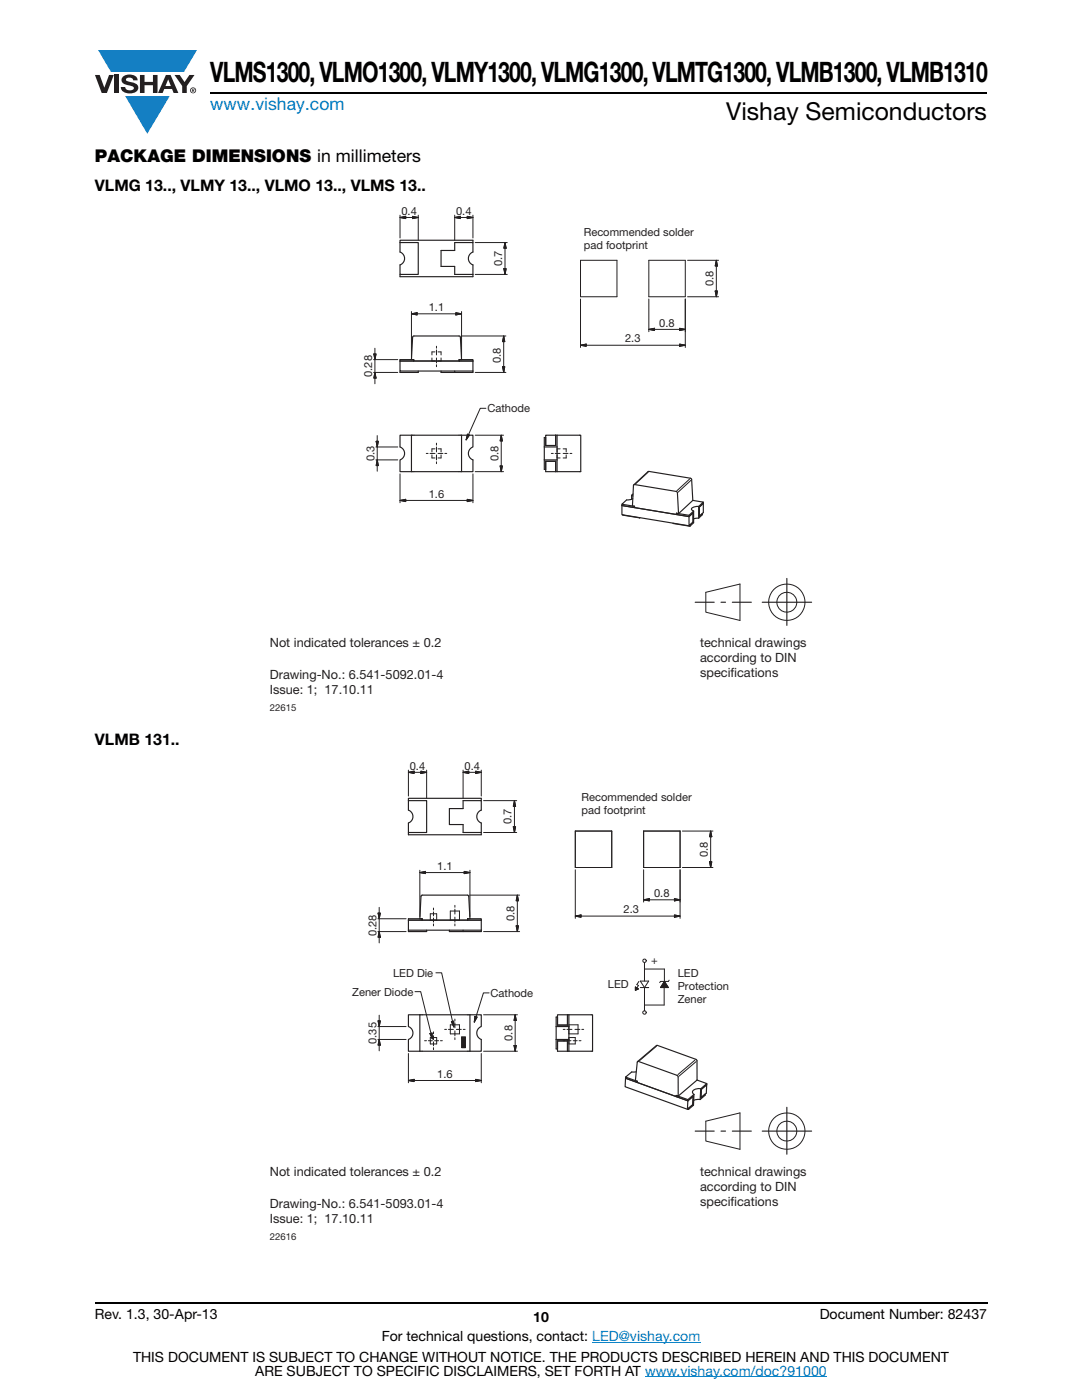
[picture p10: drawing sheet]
<svg xmlns="http://www.w3.org/2000/svg" width="216mm" height="279mm" viewBox="0 0 216 279" stroke-linecap="round" stroke-linejoin="round" font-family="sans-serif">
<g fill="#147fc3">
<path d="M19.6 10h19.7l-2.6 4.3h-1.1h-13.5z"/>
<path d="M25 19.2h8.9l-4.5 7.5z"/>
</g>
<g fill="#231f20">
<path d="M18.9 15h1l.9 2.5 1-2.5h.9l-1.4 3.6h-1z"/>
<path d="M22.9 15h.9v3.6h-.9z"/>
<path d="M24.6 15.3a2.1 2.1 0 0 1 2.8 .3l.1 .4h-.9a.79 .79 0 0 0-.7-.5 .79 .79 0 0 0-.8 .4l.3 .3 1 .2a1.08 1.08 0 0 1 1.2 1.1 1.08 1.08 0 0 1-1.1 1.1 1.73 1.73 0 0 1-2.4-1.2h.9a.96 .96 0 0 0 .8 .6 .96 .96 0 0 0 .9-.4 1.31 1.31 0 0 0-1.2-.6 1.03 1.03 0 0 1-1.1-.6 1.03 1.03 0 0 1 .2-1.1z"/>
<path d="M27.9 15h.9v1.3h1.7v-1.3h.9v3.6h-.9v-1.6h-1.7v1.6h-.9z"/>
<path d="M34.8 15h1.1l.9 1.4 1-1.4h1l-1.5 2.2v1.4h-.9v-1.4z"/>
<path d="M33.6 15.8l.5 1.4h-1.1zM33.1 15l-1.6 3.6h1l.3-.8h1.5l.3 .8h1l-1.6-3.6z"/>
<path d="M38.1 18a.46 .46 0 0 1 .9 0 .46 .46 0 0 1-.9 0zM37.9 18a.6 .6 0 0 0 1.2 0 .6 .6 0 0 0-1.2 0z"/>
<path d="M38.4 17.8h.2v.2h-.2zM38.3 17.7v.7h.1v-.3l.4 .3-.2-.3 .2-.2-.1-.2z"/>
</g>
<path d="M42 18.6h155M18.9 260h178.1" fill="none" stroke="#000" stroke-width=".36"/>
<path d="M118.2 267.9h21.5M128.7 274.8h36.3" fill="none" stroke="#007ec4" stroke-width=".2"/>
<path d="M53.8 41h108.3v101.4h-108.3z" fill="#fff"/>
<g fill="none" stroke="#231f20" stroke-width=".23">
<path d="M79.8 48.4h3.7v6.4h-3.7v-1.9a1.35 1.35 0 0 0 .9-1.3 1.35 1.35 0 0 0-.9-1.3zM94.4 48.4v-.5h-14.6v.5M94.4 54.8h-3.7v-1.6h-2.7v-3.2h2.7v-1.6h3.7v1.9a1.35 1.35 0 0 0-.9 1.3 1.35 1.35 0 0 0 .9 1.3v2.3h-14.6v-.4M79.8 72v2h14.6M79.8 74v.3h3.7v-.3M82.1 71.8l.2-4.5 .3-.2h9.1l.2 .2 .2 4.5h-.5M82.5 71.8h-2.7v.2M82.5 71.8v.2h9.1M82.5 71.8v.2M88 74v.3h2.7M91.6 71.8h2.8v.2M91.6 71.8v.2v-.2"/>
<path d="M94.4 72h-14.6M94.4 72v2.3h-3.7v-.3M82.1 86.9h10M82.1 86.9h-2.3v2.3a1.37 1.37 0 0 1 .9 1.3 1.37 1.37 0 0 1-.9 1.3v2.3h2.3M82.1 94.1h10M82.1 86.9v7.2M92.1 86.9v7.2M92.1 86.9h2.3v2.3a1.37 1.37 0 0 0-.9 1.3 1.37 1.37 0 0 0 .9 1.3v2.3h-2.3M108.6 89.2h2.6M108.6 91.8h2.6M108.6 89.2v2.6M108.6 91.8v1.9h.3"/>
<path d="M108.9 88.9v-1.6h-.3v1.9M110.9 86.9h-2v2M110.9 86.9h5v7.2h-7v-2h2v2M110.9 86.9v2h-2M111.2 89.2v2.6M111.2 86.9v2.3M111.2 91.8v2.3M126 98.8l.3 .2M126 98.8v.8M126.3 99.5l-1.3 .3-.9 .8 2.5 .4M126.3 98.6l-.3 .2M126.5 96.8l2.9-2.7 8.4 1.3 .2 .3 .2 4.2"/>
<path d="M138.2 99.9l2.1 .3-.9 .9M138.2 99.9l-2.8 2.6M124.1 100.9v1.8l13.4 2.2M124.1 100.9l13.4 2.2M124.1 100.9l2.5 .4v-.3M124.1 100.6v.3M124.3 102.8l3.3 .5M126.6 101h-.4l.2-4.1 .2-.2 8.4 1.4 .2 .3 .2 4.1-.4-.1M126.6 101v.3l8.4 1.4v-.3M134.3 104.4l3.4 .6M137.5 103.1l.8-.8v1.9M137.5 102.8v.3"/>
<path d="M137.5 103.1v1.8l.8-.7M138.3 104.2l-.6 .6v.2M138.4 102l-.9 .8-2.5-.4M138.4 102v2.3l-.7 .7M139.4 103.4l-1 .1M139.4 101.1h-.5a.84 .84 0 0 0-.9 .6l.4 .3M139.4 101.1v2.3M139.5 101.2v1.8l.7-.5v.2l-.8 .7M140.3 100.2v2.1l-.8 .7v-1.8M140.3 100.5l-.8 .7"/>
</g>
<g fill="none" stroke="#231f20" stroke-width=".2">
<path d="M115.8 51.9h7.3v7.3h-7.3zM129.5 51.9h7.2v7.3h-7.2zM86.2 71.4v.6h.6M86.8 70.2h-.6v.6M87.4 70.2h.6v.6M88 71.4v.6h-.6M86.2 90.8v.6h.6M86.8 89.6h-.6v.6M87.4 89.6h.6v.6M88 90.8v.6h-.6M100 86.9v1.1M111.2 90.8v.6h.6"/>
<path d="M111.8 89.6h-.6v.6M112.4 89.6h.6v.6M113 90.8v.6h-.6M129.4 94.2l-2.6 2.4M137.6 95.6l-2.5 2.3M137.9 95.9l-2.6 2.3"/>
</g>
<path d="M100 86.9l.2 1.1h-.4z" fill="#231f20"/>
<path d="M100 86.9l.2 1.1h-.4zM100 93v1.1" fill="none" stroke="#231f20" stroke-width=".2"/>
<path d="M99.8 93h.4l-.2 1.1z" fill="#231f20"/>
<path d="M93.2 99.9h1.2M94.8 94.1h5.7M94.8 86.9h5.7M99.8 93h.4l-.2 1.1zM100 88v5" fill="none" stroke="#231f20" stroke-width=".2"/>
<path d="M93.2 99.7l1.2 .2-1.2 .2z" fill="#231f20"/>
<path d="M79.8 99.9h1.2M93.2 99.7l1.2 .2-1.2 .2z" fill="none" stroke="#231f20" stroke-width=".2"/>
<path d="M79.8 99.9l1.2-.2v.4z" fill="#231f20"/>
<path d="M100.5 67.1v1.1M79.8 94.6v5.7M79.8 99.9l1.2-.2v.4zM81 99.9h12.2M94.4 94.6v5.7" fill="none" stroke="#231f20" stroke-width=".2"/>
<path d="M100.5 67.1l.2 1.1h-.4z" fill="#231f20"/>
<path d="M100.5 73.2v1.1M100.5 67.1l.2 1.1h-.4z" fill="none" stroke="#231f20" stroke-width=".2"/>
<path d="M100.3 73.2h.4l-.2 1.1z" fill="#231f20"/>
<path d="M74.8 70.6v1.2M92 67.1h8.9M94.8 74.3h6.1M100.3 73.2h.4l-.2 1.1zM100.5 68.2v5" fill="none" stroke="#231f20" stroke-width=".2"/>
<path d="M74.6 70.6h.4l-.2 1.2z" fill="#231f20"/>
<path d="M74.6 70.6h.4l-.2 1.2zM74.8 74.3v1.2" fill="none" stroke="#231f20" stroke-width=".2"/>
<path d="M74.8 74.3l.2 1.2h-.4z" fill="#231f20"/>
<path d="M79.8 43.4h1.2M74.5 71.8h4.9M74.5 74.3h4.9M74.8 74.3l.2 1.2h-.4zM74.8 69.5v1.1M74.8 71.8v2.5M74.8 75.5v1.1" fill="none" stroke="#231f20" stroke-width=".2"/>
<path d="M79.8 43.4l1.2-.2v.4z" fill="#231f20"/>
<path d="M79.8 43.4l1.2-.2v.4zM82.3 43.4h1.2" fill="none" stroke="#231f20" stroke-width=".2"/>
<path d="M82.3 43.2l1.2 .2-1.2 .2z" fill="#231f20"/>
<path d="M79.8 42.9v4.6M81 43.4h1.3M82.3 43.2l1.2 .2-1.2 .2zM83.5 42.9v5M90.7 43.4h1.2" fill="none" stroke="#231f20" stroke-width=".2"/>
<path d="M90.7 43.4l1.2-.2v.4z" fill="#231f20"/>
<path d="M90.7 43.4l1.2-.2v.4zM93.2 43.4h1.2" fill="none" stroke="#231f20" stroke-width=".2"/>
<path d="M93.2 43.2l1.2 .2-1.2 .2z" fill="#231f20"/>
<path d="M90.7 42.9v5M91.9 43.4h1.3M93.2 43.2l1.2 .2-1.2 .2zM94.4 42.9v4.6M100.8 48.4v1.1" fill="none" stroke="#231f20" stroke-width=".2"/>
<path d="M100.8 48.4l.2 1.1h-.5z" fill="#231f20"/>
<path d="M100.8 48.4l.2 1.1h-.5zM100.8 53.6v1.2" fill="none" stroke="#231f20" stroke-width=".2"/>
<path d="M100.5 53.6h.5l-.2 1.2z" fill="#231f20"/>
<path d="M94.8 54.8h6.4M94.8 48.4h6.4M100.5 53.6h.5l-.2 1.2zM100.8 49.5v4.1M75.3 88.1v1.1" fill="none" stroke="#231f20" stroke-width=".2"/>
<path d="M75.1 88.1h.4l-.2 1.1z" fill="#231f20"/>
<path d="M75.1 88.1h.4l-.2 1.1zM75.3 91.8v1.1" fill="none" stroke="#231f20" stroke-width=".2"/>
<path d="M75.3 91.8l.2 1.1h-.4z" fill="#231f20"/>
<path d="M142.9 51.9v1.2M75 89.2h4.4M75 91.8h4.4M75.3 91.8l.2 1.1h-.4zM75.3 86.9v1.2M75.3 89.2v2.6M75.3 92.9v1.1" fill="none" stroke="#231f20" stroke-width=".2"/>
<path d="M142.9 51.9l.3 1.2h-.5z" fill="#231f20"/>
<path d="M142.9 51.9l.3 1.2h-.5zM142.9 58.1v1.1" fill="none" stroke="#231f20" stroke-width=".2"/>
<path d="M142.7 58.1h.5l-.3 1.1z" fill="#231f20"/>
<path d="M137.2 59.2h6.2M137.2 51.9h6.2M142.7 58.1h.5l-.3 1.1zM142.9 53.1v5M135.6 65.7h1.1" fill="none" stroke="#231f20" stroke-width=".2"/>
<path d="M135.6 65.5l1.1 .2-1.1 .3z" fill="#231f20"/>
<path d="M129.5 65.7h1.1M135.6 65.5l1.1 .2-1.1 .3z" fill="none" stroke="#231f20" stroke-width=".2"/>
<path d="M129.5 65.7l1.1-.2v.5z" fill="#231f20"/>
<path d="M129.5 59.7v6.5M136.7 59.7v6.5M129.5 65.7l1.1-.2v.5zM130.6 65.7h5M135.6 68.9h1.1" fill="none" stroke="#231f20" stroke-width=".2"/>
<path d="M135.6 68.7l1.1 .2-1.1 .2z" fill="#231f20"/>
<path d="M115.8 68.9h1.2M135.6 68.7l1.1 .2-1.1 .2z" fill="none" stroke="#231f20" stroke-width=".2"/>
<path d="M115.8 68.9l1.2-.2v.4z" fill="#231f20"/>
<path d="M115.8 59.7v9.6M136.7 59.7v9.6M115.8 68.9l1.2-.2v.4zM117 68.9h18.6M93.5 86.7l-.5 1.1" fill="none" stroke="#231f20" stroke-width=".2"/>
<path d="M93.3 86.7l.4 .1-.7 1z" fill="#231f20"/>
<g fill="none" stroke="#231f20" stroke-width=".2">
<path d="M82.1 62.6h1.1M87.1 69.1v.4M87.1 69.8v1M87.1 71.4v1M87.1 72.8v.4M85.1 90.5h.3M85.8 90.5h1M87.1 88.4v.4M87.1 89.2v1M87.1 90.8v1M87.1 92.2v.3M87.4 90.5h1"/>
<path d="M88.8 90.5h.3M93.3 86.7l.4 .1-.7 1zM97 81.5h-1.2l-2.3 5.2M110 90.5h.4M110.8 90.5h1M112.4 90.5h1M113.7 90.5h.4"/>
</g>
<path d="M82.1 62.6l1.1-.2v.5z" fill="#231f20"/>
<path d="M82.1 62.6l1.1-.2v.5zM91 62.6h1.1" fill="none" stroke="#231f20" stroke-width=".2"/>
<path d="M91 62.4l1.1 .2-1.1 .3z" fill="#231f20"/>
<g fill="none" stroke="#231f20" stroke-width=".2">
<path d="M82.1 62.2v9.1M83.2 62.6h7.8M91 62.4l1.1 .2-1.1 .3zM92.1 62.2v9.1M140.8 118.2l6.9-1.6v7.2l-6.9-1.6z"/>
<circle cx="157" cy="120.2" r="3.6"/>
<circle cx="157" cy="120.2" r="1.99"/>
</g>
<path d="M157 115.4v9.4M138.7 120.2h3.8M143.9 120.2h.9M146.1 120.2h3.8M152.1 120.2h9.8" fill="none" stroke="#231f20" stroke-width=".23"/>
<path d="M53.8 151.7h108.3v96.2h-108.3z" fill="#fff"/>
<g fill="none" stroke="#231f20" stroke-width=".23">
<path d="M81.5 159.8v-.5h14.5v.5M81.5 159.8h3.6v6.3h-3.6v-1.9a1.36 1.36 0 0 0 .9-1.2 1.36 1.36 0 0 0-.9-1.3zM81.5 166.1v.5h14.5v-2.4a1.37 1.37 0 0 1-.9-1.2 1.37 1.37 0 0 1 .9-1.3v-1.9h-3.6v1.6h-2.7v3.2h2.7v1.5h3.6M81.5 183.6v2h14.5M81.5 185.6v.3h3.6v-.3M81.5 183.6h14.5M83.8 183.4l.2-4.5 .3-.3 9.1 .1 .4 4.7h-.5M84.2 183.4v.2M84.2 183.4h-2.7v.2M84.2 183.4v.2h9.1M89.7 185.6v.3h2.7M93.3 183.4h2.7v.2"/>
<path d="M93.3 183.4v.2v-.2M96 183.6v2.3h-3.6v-.3M83.8 202.5h10M83.8 202.5h-2.3v2.4a1.37 1.37 0 0 1 .9 1.3 1.37 1.37 0 0 1-.9 1.2v2.4h2.3M83.8 209.8h10M83.8 202.5v7.3M93.8 202.5h2.2v2.4a1.38 1.38 0 0 0-.9 1.3 1.38 1.38 0 0 0 .9 1.2v2.4h-2.2M93.8 202.5v7.3M111 204.9h2.5M111 207.4h2.5M111 204.9v2.5M111 207.4v1.9h.2"/>
<path d="M111.2 204.6v-1.6h-.2v1.9M113.2 202.5h5v7.3h-7v-2.1h2v2.1M113.2 202.5h-2v2.1M113.2 202.5v2.1h-2M113.5 204.9v2.5M113.5 202.5v2.4M113.5 207.4v2.4M124.8 215.2l-.1 1.7 12.5 4.5M124.8 215.2l12.5 4.5M124.8 215v.2M127 213.9h-.9l-1.3 1.1 2.4 .8M127.2 215.8l-.1 .2"/>
<path d="M127.2 215.8l-.1 .2 7.8 2.8M127.2 215.8l-.4-.1 .4-3.7 .1-.2 7.9 2.9 .1 4.1-.4-.2M127.2 211.9l3.8-3.2 .2-.1 7.8 2.9 .1 4M134.9 218.8l2.4 .9M134.9 218.6v.2M137.3 219.7l-.1 1.7 1-.9M137.3 219.7l1-.9-.1 1.7M137.3 219.5v.2M138.5 218.4l-.1 2.2-1 .8M138.5 218.4l-1.2 1.1-2.4-.9M139.1 215.5l-3.8 3.3M139.1 215.5l1.9 .8-1.2 1"/>
<path d="M139.7 219.4h-.7l-.6 .2M139.8 217.3l-.1 2.1M139.8 217.3h-.2a1.31 1.31 0 0 0-1.4 .7l.3 .4M139.9 217.4v1.7l.8-.7v.2l-1 .8M141 216.5l-.1 1.7-1 .9v-1.7M141 216.5l-1.1 .9M141 216.3v.2M137.2 221.3l.2 .1M138.2 220.5l-.8 .7v.2"/>
</g>
<path d="M131 208.8l-3.4 2.9M138.7 211.6l-3.4 2.9M138.9 211.9l-3.4 2.9" fill="none" stroke="#231f20" stroke-width=".2"/>
<path d="M92.1 207h.8v2.1z" fill="#231f20"/>
<path d="M92.1 207h.8v2.1z" fill="none" stroke="#231f20" stroke-width=".2"/>
<path d="M92.1 207l.8 2.1h-.8z" fill="#231f20"/>
<path d="M92.1 207l.8 2.1h-.8z" fill="none" stroke="#231f20" stroke-width=".2"/>
<path d="M132.6 195.9l.8 1.2h-1.6z" fill="#231f20"/>
<path d="M132.6 195.9l.8 1.2h-1.6z" fill="none" stroke="#231f20" stroke-width=".2"/>
<path d="M126.8 197l.6 .4-.6 .2z" fill="#231f20"/>
<g fill="none" stroke="#231f20" stroke-width=".2">
<path d="M114.8 165.9h7.3v7.2h-7.3zM128.4 165.9h7.3v7.2h-7.3zM141.8 165.9v1.1M85.9 182.4h1.2v1.2h-1.2zM89.9 181.8h1.8v1.8h-1.8zM126.8 197l.6 .4-.6 .2zM127.5 195.9l-.4 .6 .3 .2-.3 .5M127.8 197.1h1.6M127.8 195.8h1.6l-.8 1.3zM128.6 192.1v3.7M128.6 193.4h4v2.5M128.6 197.1v4.6"/>
<path d="M132.5 197.1v3.5h-3.9M132.6 195.9l.8 1.2h-1.6zM133.5 195.6l-.1 .3h-1.6l-.2 .2M85.9 207.1h1.2v1.2h-1.2zM89.9 204.5h1.8v1.8h-1.8zM92.1 207h.8v2.1h-.8zM113.5 207.1h1.3v1.2h-1.3zM113.5 204.5h1.8v1.8h-1.8z"/>
<circle cx="128.6" cy="191.7" r=".34"/>
<circle cx="128.6" cy="202.1" r=".34"/>
</g>
<path d="M141.8 165.9l.2 1.1h-.4z" fill="#231f20"/>
<path d="M141.8 172v1.1M141.8 165.9l.2 1.1h-.4z" fill="none" stroke="#231f20" stroke-width=".2"/>
<path d="M141.6 172h.4l-.2 1.1z" fill="#231f20"/>
<path d="M134.6 179.6h1.1M136.2 173.1h6.1M136.2 165.9h6.1M141.6 172h.4l-.2 1.1zM141.8 167v5" fill="none" stroke="#231f20" stroke-width=".2"/>
<path d="M134.6 179.3l1.1 .3-1.1 .2z" fill="#231f20"/>
<path d="M128.4 179.6h1.2M134.6 179.3l1.1 .3-1.1 .2z" fill="none" stroke="#231f20" stroke-width=".2"/>
<path d="M128.4 179.6l1.2-.3v.5z" fill="#231f20"/>
<path d="M128.4 179.6l1.2-.3v.5zM128.4 173.6v6.4M129.6 179.6h5M135.7 173.6v6.4M114.8 182.8h1.1" fill="none" stroke="#231f20" stroke-width=".2"/>
<path d="M114.8 182.8l1.1-.2v.5z" fill="#231f20"/>
<path d="M114.8 182.8l1.1-.2v.5zM134.6 182.8h1.1" fill="none" stroke="#231f20" stroke-width=".2"/>
<path d="M134.6 182.6l1.1 .2-1.1 .3z" fill="#231f20"/>
<path d="M81.5 154.1h1.1M114.8 173.6v9.7M135.7 173.6v9.7M115.9 182.8h18.7M134.6 182.6l1.1 .2-1.1 .3z" fill="none" stroke="#231f20" stroke-width=".2"/>
<path d="M81.5 154.1l1.1-.2v.5z" fill="#231f20"/>
<path d="M81.5 154.1l1.1-.2v.5zM84 154.1h1.1" fill="none" stroke="#231f20" stroke-width=".2"/>
<path d="M84 153.9l1.1 .2-1.1 .3z" fill="#231f20"/>
<path d="M81.5 153.7v5.2M82.6 154.1h1.4M84 153.9l1.1 .2-1.1 .3zM85.1 153.7v5.6M92.4 154.1h1.1" fill="none" stroke="#231f20" stroke-width=".2"/>
<path d="M92.4 154.1l1.1-.2v.5z" fill="#231f20"/>
<path d="M92.4 154.1l1.1-.2v.5zM94.9 154.1h1.1" fill="none" stroke="#231f20" stroke-width=".2"/>
<path d="M94.9 153.9l1.1 .2-1.1 .3z" fill="#231f20"/>
<path d="M92.4 153.7v5.6M93.5 154.1h1.4M94.9 153.9l1.1 .2-1.1 .3zM96 153.7v5.2M102.7 159.8v1.1" fill="none" stroke="#231f20" stroke-width=".2"/>
<path d="M102.7 159.8l.2 1.1h-.5z" fill="#231f20"/>
<path d="M102.7 159.8l.2 1.1h-.5zM102.7 165v1.1" fill="none" stroke="#231f20" stroke-width=".2"/>
<path d="M102.4 165h.5l-.2 1.1z" fill="#231f20"/>
<path d="M96.5 159.8h6.6M96.5 166.1h6.6M102.4 165h.5l-.2 1.1zM102.7 160.9v4.1M103.2 178.6v1.2" fill="none" stroke="#231f20" stroke-width=".2"/>
<path d="M103.2 178.6l.3 1.2h-.5z" fill="#231f20"/>
<path d="M103.2 178.6l.3 1.2h-.5zM103.2 184.8v1.1" fill="none" stroke="#231f20" stroke-width=".2"/>
<path d="M103 184.8h.5l-.3 1.1z" fill="#231f20"/>
<path d="M93.7 178.6h10M103.2 179.8v5M75.7 182.2v1.2M96.5 185.9h7.2M103 184.8h.5l-.3 1.1z" fill="none" stroke="#231f20" stroke-width=".2"/>
<path d="M75.4 182.2h.5l-.2 1.2z" fill="#231f20"/>
<path d="M75.4 182.2h.5l-.2 1.2zM75.7 185.9v1.1" fill="none" stroke="#231f20" stroke-width=".2"/>
<path d="M75.7 185.9l.2 1.1h-.5z" fill="#231f20"/>
<path d="M75.4 183.4h5.6M75.4 185.9h5.6M75.7 181.1v1.1M75.7 183.4v2.5M75.7 187v1.2M75.7 185.9l.2 1.1h-.5zM75.7 203.7v1.2" fill="none" stroke="#231f20" stroke-width=".2"/>
<path d="M75.4 203.7h.5l-.2 1.2z" fill="#231f20"/>
<path d="M75.4 203.7h.5l-.2 1.2zM75.7 207.4v1.2" fill="none" stroke="#231f20" stroke-width=".2"/>
<path d="M75.7 207.4l.2 1.2h-.5z" fill="#231f20"/>
<path d="M75.4 204.9h5.6M75.4 207.4h5.6M75.7 202.6v1.1M75.7 204.9v2.5M75.7 208.6v1.1M75.7 207.4l.2 1.2h-.5zM102.8 202.5v1.2" fill="none" stroke="#231f20" stroke-width=".2"/>
<path d="M102.8 202.5l.2 1.2h-.4z" fill="#231f20"/>
<path d="M102.8 202.5l.2 1.2h-.4zM102.8 208.7v1.1" fill="none" stroke="#231f20" stroke-width=".2"/>
<path d="M102.6 208.7h.4l-.2 1.1z" fill="#231f20"/>
<path d="M94.9 215.6h1.1M96.5 209.8h6.7M96.5 202.5h6.7M102.6 208.7h.4l-.2 1.1zM102.8 203.7v5" fill="none" stroke="#231f20" stroke-width=".2"/>
<path d="M94.9 215.4l1.1 .2-1.1 .3z" fill="#231f20"/>
<path d="M81.5 215.6h1.1M94.9 215.4l1.1 .2-1.1 .3z" fill="none" stroke="#231f20" stroke-width=".2"/>
<path d="M81.5 215.6l1.1-.2v.5z" fill="#231f20"/>
<path d="M81.5 210.2v5.9M81.5 215.6l1.1-.2v.5zM82.6 215.6h12.3M95 202.9l-.4 1.1M96 210.2v5.9" fill="none" stroke="#231f20" stroke-width=".2"/>
<path d="M94.8 202.8l.4 .2-.6 1z" fill="#231f20"/>
<g fill="none" stroke="#231f20" stroke-width=".2">
<path d="M86.5 181.2v.4M86.5 182v.8M86.5 183.2v.8M86.5 184.4v.4M90.8 180.7v.4M90.8 181.4v1M90.8 183v1M90.8 184.4v.4M97.6 198.2h-1.1l-1.5 4.7M84.7 207.7h.4M85.5 207.7h.8M86 206.2l.3 1.1"/>
<path d="M86.5 205.9v.4M86.5 206.7v.8M86.5 207.9v.8M86.5 209.1v.4M86.7 207.7h.8M87.9 207.7h.4M88.7 205.4h.4M89.5 205.4h1M90.8 203.4v.4M90.8 204.1v1M90.8 205.7v1M90.8 207.1v.4"/>
<path d="M91.1 205.4h.9M92.4 205.4h.4M94.8 202.8l.4 .2-.6 1zM112.4 205.4h.4M112.4 207.7h.4M113.1 205.4h1M113.1 207.7h.8M114.4 207.7h.8M114.7 205.4h1M115.5 207.7h.4M116.1 205.4h.4"/>
</g>
<path d="M85.8 206.3l.4-.1 .1 1.1z" fill="#231f20"/>
<path d="M82.8 197.9h1.1l2.1 8.3M85.8 206.3l.4-.1 .1 1.1zM90.3 203.8l.2 1.1" fill="none" stroke="#231f20" stroke-width=".2"/>
<path d="M90.1 203.9l.4-.1v1.1z" fill="#231f20"/>
<path d="M83.8 174.1h1.1M87 194.1h1.1l2.2 9.7M90.1 203.9l.4-.1v1.1z" fill="none" stroke="#231f20" stroke-width=".2"/>
<path d="M83.8 174.1l1.1-.2v.5z" fill="#231f20"/>
<path d="M83.8 174.1l1.1-.2v.5zM92.6 174.1h1.2" fill="none" stroke="#231f20" stroke-width=".2"/>
<path d="M92.6 173.9l1.2 .2-1.2 .3z" fill="#231f20"/>
<g fill="none" stroke="#231f20" stroke-width=".2">
<path d="M83.8 173.7v9.2M84.9 174.1h7.7M92.6 173.9l1.2 .2-1.2 .3zM93.8 173.7v9.2M140.8 223.8l6.9-1.7v7.3l-6.9-1.7z"/>
<circle cx="157" cy="225.7" r="3.6"/>
<circle cx="157" cy="225.7" r="1.99"/>
</g>
<path d="M138.7 225.7h3.8M143.9 225.7h.9M146.1 225.7h3.8M152.1 225.7h9.8M157 221v9.4" fill="none" stroke="#231f20" stroke-width=".23"/>
<text font-size="5.6" x="42" y="16.4">VLMS1300, VLMO1300, VLMY1300, VLMG1300, VLMTG1300,VLMB1300, VLMB1310</text>
<text font-size="4.9" x="144.9" y="24">Vishay Semiconductors</text>
<text font-size="3.5" fill="#007ec4" x="42" y="21.9">www.vishay.com</text>
<text font-size="3.5" x="18.9" y="32.3">PACKAGE DIMENSIONS in millimeters</text>
<g font-size="3.2">
<text x="18.9" y="38.1">VLMG 13.., VLMY 13.., VLMO 13.., VLMS 13..</text>
<text x="18.9" y="148.8">VLMB 131..</text>
</g>
<g font-size="2.8">
<text x="18.9" y="263.3">Rev. 1.3, 30-Apr-13</text>
<text x="106.4" y="263.8">10</text>
<text x="163.6" y="263.3">Document Number: 82437</text>
<text x="76.2" y="267.7">For technical questions, contact: LED@vishay.com</text>
<text x="26.5" y="271.7">THIS DOCUMENT IS SUBJECT TO CHANGE WITHOUT NOTICE. THE PRODUCTS DESCRIBED HEREIN AND THIS DOCUMENT</text>
<text x="50.9" y="274.6">ARE SUBJECT TO SPECIFIC DISCLAIMERS, SET FORTH AT www.vishay.com/doc?91000</text>
</g>
<g font-size="2.5" fill="#231f20">
<text x="53.8" y="129.2">Not indicated tolerances ± 0.2</text>
<text x="139.7" y="129.1">technical drawings</text>
<text x="53.8" y="135.5">Drawing-No.: 6.541-5092.01-4</text>
<text x="139.7" y="132.1">according to DIN</text>
<text x="139.7" y="135.2">specif</text>
<text x="145.8" y="135.2">ications</text>
<text x="53.8" y="138.6">I</text>
<text x="54.5" y="138.6">ssue: 1; 17.10.11</text>
<text x="53.8" y="234.7">Not indicated tolerances ± 0.2</text>
<text x="139.7" y="234.6">technical drawings</text>
<text x="139.7" y="237.7">according to DIN</text>
<text x="53.8" y="241.1">Drawing-No.: 6.541-5093.01-4</text>
<text x="53.8" y="244.1">I</text>
<text x="54.5" y="244.1">ssue: 1; 17.10.11</text>
<text x="139.7" y="240.7">specif</text>
<text x="145.8" y="240.7">ications</text>
</g>
<g font-size="2.2" fill="#231f20">
<text x="80.1" y="42.8">0.4</text>
<text x="91" y="42.8">0.4</text>
<text x="116.5" y="47.1">Recommended solder</text>
<text x="100.2" y="53.1" transform="rotate(-90 100.2 53.1)">0.7</text>
<text x="116.5" y="49.6">pad footprint</text>
<text x="142.4" y="57.1" transform="rotate(-90 142.4 57.1)">0.8</text>
<text x="85.6" y="62.1">1.1</text>
<text x="131.5" y="65.2">0.8</text>
<text x="124.7" y="68.3">2.3</text>
<text x="74.2" y="75.2" transform="rotate(-90 74.2 75.2)">0.28</text>
<text x="99.9" y="72.5" transform="rotate(-90 99.9 72.5)">0.8</text>
<text x="97.2" y="82.3">Cathode</text>
<text x="74.7" y="92" transform="rotate(-90 74.7 92)">0.3</text>
<text x="99.4" y="92" transform="rotate(-90 99.4 92)">0.8</text>
<text x="85.6" y="99.3">1.6</text>
<text x="81.8" y="153.6">0.4</text>
<text x="92.7" y="153.6">0.4</text>
<text x="116" y="159.9">Recommended solder</text>
<text x="102.1" y="164.5" transform="rotate(-90 102.1 164.5)">0.7</text>
<text x="116" y="162.4">pad footprint</text>
<text x="87.2" y="173.6">1.1</text>
<text x="141.2" y="171" transform="rotate(-90 141.2 171)">0.8</text>
<text x="130.5" y="179">0.8</text>
<text x="102.7" y="183.8" transform="rotate(-90 102.7 183.8)">0.8</text>
<text x="124.4" y="182.3">2.3</text>
<text x="75.1" y="186.8" transform="rotate(-90 75.1 186.8)">0.28</text>
<text x="78.4" y="194.9">LED Die</text>
<text x="121.3" y="197.2">LED</text>
<text x="129.9" y="192.3">+</text>
<text x="135.2" y="195.1">LED</text>
<text x="135.2" y="197.6">Protection</text>
<text x="70.3" y="198.7">Zener Diode</text>
<text x="97.9" y="199">Cathode</text>
<text x="135.2" y="200.1">Zener</text>
<text x="75.1" y="208.3" transform="rotate(-90 75.1 208.3)">0.35</text>
<text x="102.2" y="207.7" transform="rotate(-90 102.2 207.7)">0.8</text>
<text x="87.2" y="215.1">1.6</text>
</g>
<g font-size="1.9" fill="#231f20">
<text x="53.8" y="141.9">22615</text>
<text x="53.8" y="247.5">22616</text>
</g>
</svg>
